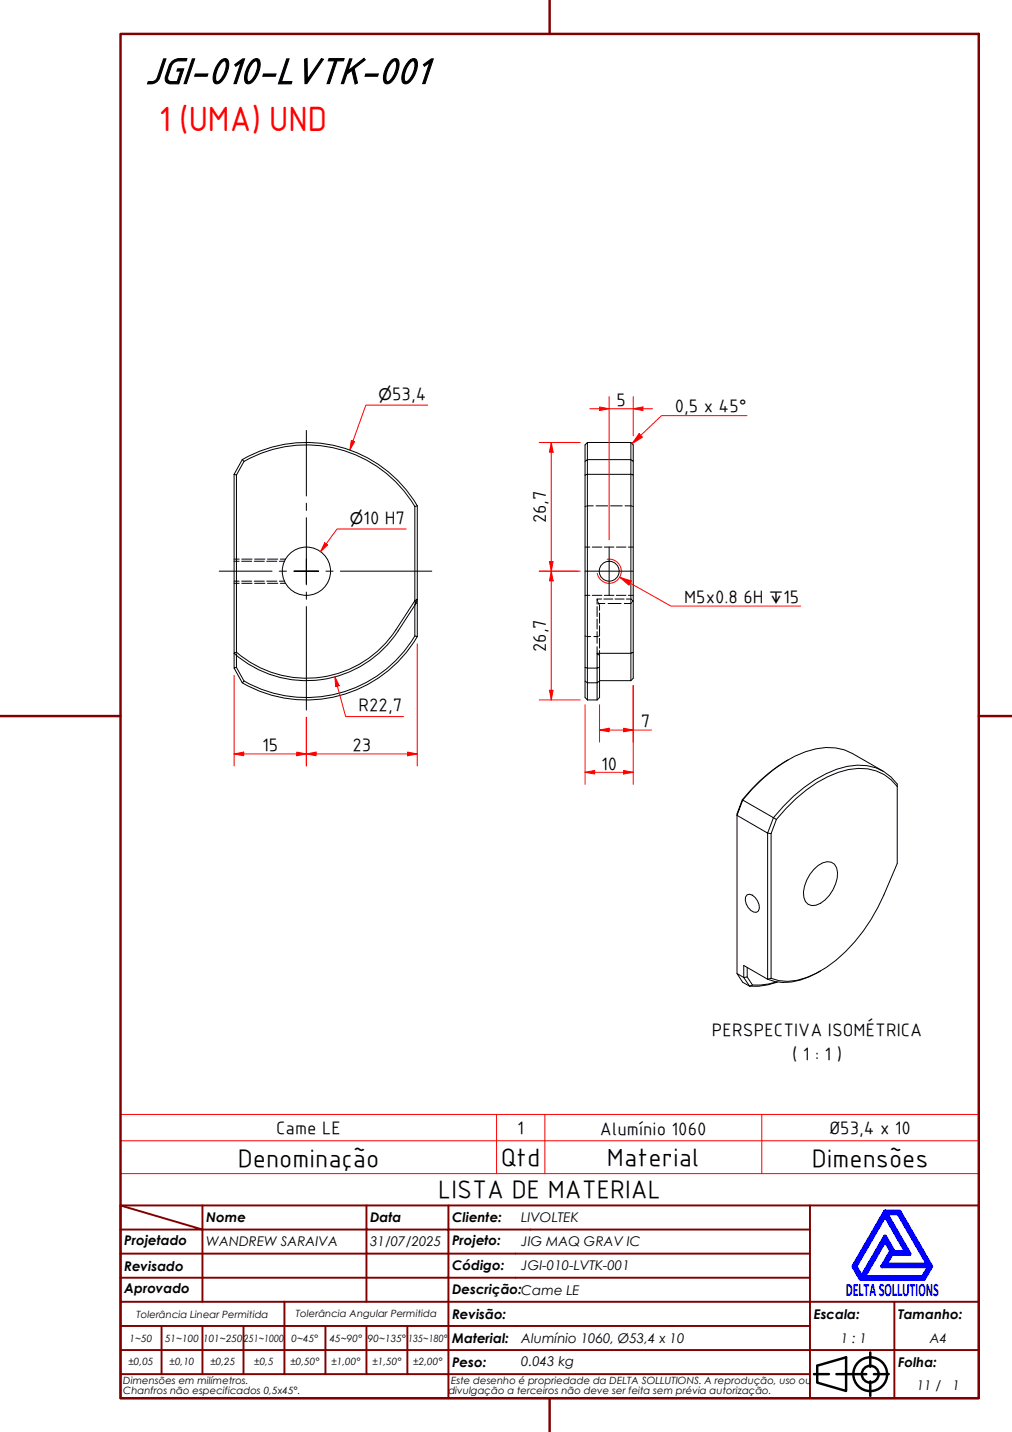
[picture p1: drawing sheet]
<svg xmlns="http://www.w3.org/2000/svg" width="210mm" height="297mm" viewBox="0 0 210 297" stroke-linecap="round" stroke-linejoin="round" font-family="sans-serif">
<!-- layer: Hidden (ABNT) -->
<g fill="none" stroke="#000" stroke-width=".21">
<path d="M48.6 116.4h1M48.6 116h1M50.1 116.4h2.1M50.1 116h2.2M52.7 116.4h2.1M52.8 116h2.1M55.3 116.4h2.1M55.5 116h2.1M58 116.4h1M58.1 116h1.1M121.3 113.5h1M121.5 105l-.2 .1"/>
<path d="M122.9 113.5h1.9M123 104.9l-1.3 .1M123.6 104.9h2.4M125.3 113.5h2M126.6 104.9h2.5M127.8 113.5h2M129.6 104.9l1.4 .1M130.3 113.5h1M131.2 105l.1 .1M48.6 120.6h1M48.6 121h1M49 135.3v.2"/>
<path d="M49 135.7v.3M50.1 120.6h2.1M50.1 121h2.2M52.7 120.6h2.1M52.8 121h2.1M55.3 120.6h2.1M55.5 121h2.1M58 120.6h1M58.1 121h1.1M86 124.6v.3M86 125.2v.3M121.3 131.9l.2 .1"/>
<path d="M121.3 123.5h1M121.7 132h.8M122.9 123.5h1.9M123.8 131v1h-.6M123.8 125.8v2.1M123.8 128.4v2.1M123.8 134.1v1.4M123.8 124.3l.1 .3M124 132h-.2v1.4M124 124.9l.1 .3M124.1 125.2h1.4M124.1 125.2l.1 .1"/>
<path d="M124.3 125.4l.1 1.2M124.4 129.8v2.1l-.2 .1M124.4 127.1v2.2M124.4 132.4v2M124.4 134.9v1.1M124.8 124.3h-1v1M125.2 124.3h1.9M125.3 123.5h2M126.1 125.2h2.7M127.6 124.3h1.9M127.8 123.5h2M129.9 124.3h1l.1 .1"/>
<path d="M130.3 123.5h1M131 125l-.1 .2h-1.4M131.2 124.5l.1 .1-.1 .2"/>
</g>
<!-- layer: Visible (ABNT) -->
<g fill="none" stroke="#000" stroke-width=".21">
<path d="M48.6 98.4v37.1l.4-.2M49 98.5v36.8M50.2 95.3a26.7 26.7 0 0 1 36.4 9.6M50.2 95.3l-1.6 3.1M50.2 95.3l.4 .4M50.6 95.7l-1.6 2.8-.4-.1M50.6 95.7a26.2 26.2 0 0 1 35.4 9.4M121.3 98.5v39.9l.5 .2v3h2v3.6M121.3 98.5l.5-.1v40.2h2v3l.6-.3v3.4l-.6 .5M121.8 91.8v3.5h9.1v3.1h-9.1v-3.1l-.5 .4v2.8M130.9 91.8l.4 .5v3.4l-.4-.4zM130.9 91.8h-9.1l-.5 .5v3.4"/>
<path d="M131.3 95.7v2.8l-.4-.1v37.1l.4-.2v5.4l-.4 .5M131.3 98.5v36.8M86 105.1l.6-.2v27.1l-.6-.1M86 105.1v19.5l-3.8 6a22.2 22.2 0 0 1-33.1 4.7M48.6 135.5v3.1l.4-.2v-2.4M48.6 138.6l1.6 3 .4-.3M49 138.4l1.6 2.9M86 124.6l.6-.3-.3 .9zM86 125.5v6.4M86 131.9a26.2 26.2 0 0 1-35.4 9.4M86.3 125.2a46.3 46.3 0 0 1-6.3 9 22.7 22.7 0 0 1-31.4 1.3M86.6 132.1a26.7 26.7 0 0 1-36.4 9.5"/>
<path d="M121.3 138.4v2.9l.5 .3v3.6M123.8 135.5l.6 .5v2.4l-.6 .2zM123.8 135.5h7.1v5.7M124.4 138.4v2.9M121.3 141.3v3.4l.5 .5M121.8 145.2h2M124.4 141.2h6.5M163.5 157.6a33.7 33.7 0 0 0-9.5 8.3M183.2 160l-6.4-3.7a11.3 11.3 0 0 0-9.8-.4 31.1 31.1 0 0 0-12.9 10.1l6.3 3.6-1.2 3.2-6.3-3.7 1.1-3.2-1.1 2.9v33.1l1.2 1.9 1.4 .8h1.8l2-.3 2-.6M159.9 172.9v30M162.5 167.3a26.3 26.3 0 0 1 13.2-8.3 9.7 9.7 0 0 1 10.4 3.6v16.5a52.5 52.5 0 0 1-8.8 16.3 22.9 22.9 0 0 1-12 8l-1.9 .2-1.8-.2-1.7-.5-.7 .2v-30.3l.7 .1 1.1-2.9-.6-.4zM186.1 163.1a9.7 9.7 0 0 0-10.1-3.5 25.4 25.4 0 0 0-13 8.1l-2 2.3"/>
<path d="M155 185.6a1.79 1.79 0 0 1 2.1 1.3 1.58 1.58 0 0 1-.2 2.3 2.69 2.69 0 0 1-2.3-3.1zM168.8 180.4a3.7 3.7 0 0 1 3.6-1.6 2.73 2.73 0 0 1 1.3 3.3 7.3 7.3 0 0 1-4.5 5.7 1.91 1.91 0 0 1-2.5-1.7 7.1 7.1 0 0 1 2.1-5.7zM152.9 201.9l1.4 .9 1.2 1.8 .6-.3M155 200.7v2l-.7 .1v-2.5l4.9 2.8a10.5 10.5 0 0 0 8.7-.5l2.3-1.2M155 202.7l1.1 1.6M161.1 203.7l-1.7 .4-3.3 .2"/>
<circle cx="63.6" cy="118.5" r="5"/>
<circle cx="126.4" cy="118.5" r="2.06"/>
</g>
<!-- layer: Visible Narrow (ABNT) -->
<path d="M125.9 116a2.51 2.51 0 0 1 2.9 2.1 2.51 2.51 0 0 1-2 2.9 2.51 2.51 0 0 1-2.9-2.1" fill="none" stroke="#f00" stroke-width=".21"/>
<path d="M25 236.6h178v-5.4h-178v12.2M103 231.2v12.2M113 231.2v12.2M158 231.2v12.2M203 236.6v6.8h-178M25 243.4v6.6h178v-6.6" fill="none" stroke="#f00" stroke-width=".21"/>
<!-- layer: Borda A3/A4 (ABNT) -->
<path d="M25 7h178v283h-178zM114 0v7M0 148.5h25M203 148.5h7M114 290v7" fill="none" stroke="#800000" stroke-width=".51"/>
<path d="M183.6 257.3l1.2 2.2-1.8 3.2h9.7l-1.3 2.2h-12.2zM183.6 252.1l4.4 7.6h-2.6l-1.8-3.2-4.9 8.4-1.3-2.2zM183.6 251.3h3l6.5 11.4-1.5 2.6h-13.1l-1.5-2.6zM183.8 251.7h2.5l6.2 10.6h-8.8l1.3-2.2h3.7zM185 259.7h.2l-.1 .2z" fill="none" stroke="#00f" stroke-width=".8"/>
<!-- layer: 0 -->
<path d="M178.5 265.3h13.1" fill="none" stroke="#000" stroke-width=".21"/>
<g fill="none" stroke="#800000" stroke-width=".4">
<path d="M25 250l17 5h-17M25 250h178v40h-178zM42 255h34v5h17M42 255v15M42 250v5M76 250v5h17v5M93 250v5h75M168 250v20h-143M25 260h51v10M25 275h17M33.5 275v10M50.5 275h-8.5v10"/>
<path d="M59 270v15h-8.5M67.5 275v10h-8.5M76 275v10h8.5M84.5 275v10M93 275h-42.5v10M93 260v5h-68M93 275v10h75M93 260h75M93 275h75M168 265h-75v10M185.5 270v10h17.5M203 270h-35v10h17.5v10"/>
<path d="M25 285h25.5M25 280h143v10M67.5 285h8.5M84.5 285h8.5v5"/>
</g>
<g fill="none" stroke="#000" stroke-width=".51">
<path d="M168.8 285h3.1M169.5 283.3l6-1.8v7l-6-1.7zM173.5 285h6.2M180.5 280.5v3M180.5 286.5v3M181.3 285h3"/>
<circle cx="180.5" cy="285" r="3.5"/>
<circle cx="180.5" cy="285" r="1.75"/>
</g>
<!-- layer: Marca de centro (ISO) -->
<path d="M63.5 89.3v13.6M45.5 118.5h10.9M57.9 118.5h1.5M60.9 118.5h2.6h-2.5M63.5 107.4v11.1v-2.5M63.5 104.4v1.5M66 118.5h-2.5h2.6M67.6 118.5h1.5M70.6 118.5h19M63.5 121v-2.5v2.8M63.5 122.8v1.5M63.5 125.8v21.5" fill="none" stroke="#000" stroke-width=".21"/>
<path d="M73.2 91.5l-.6 1.9" fill="none" stroke="#f00" stroke-width=".21"/>
<path d="M72.9 91.3l.7 .3-1 1.8z" fill="#f00"/>
<path d="M72.9 91.3l.7 .3-1 1.8zM88.7 84h-12.8l-2.7 7.5M69.5 140.4l.5 1.9" fill="none" stroke="#f00" stroke-width=".21"/>
<path d="M69.5 140.4l.9 1.8-.8 .2z" fill="#f00"/>
<path d="M69.5 140.4l.9 1.8-.8 .2zM70 142.3l1.7 6.3h12M84.5 156.4h2.1" fill="none" stroke="#f00" stroke-width=".21"/>
<path d="M84.5 156l2.1 .4-2.1 .4z" fill="#f00"/>
<path d="M63.5 156.4h2.1M84.5 156l2.1 .4-2.1 .4z" fill="none" stroke="#f00" stroke-width=".21"/>
<path d="M63.5 156.4l2.1-.4v.8z" fill="#f00"/>
<path d="M86.6 133.5v25.4M61.6 156.4h1.9M63.5 156.4l2.1-.4v.8zM63.5 148.8v10.1M65.6 156.4h18.9" fill="none" stroke="#f00" stroke-width=".21"/>
<path d="M61.6 156l1.9 .4-1.9 .4z" fill="#f00"/>
<path d="M48.6 156.4h1.9M61.6 156l1.9 .4-1.9 .4z" fill="none" stroke="#f00" stroke-width=".21"/>
<path d="M48.6 156.4l1.9-.4v.8z" fill="#f00"/>
<path d="M48.6 156.4l1.9-.4v.8zM48.6 140.1v18.8M50.5 156.4h11.1M63.5 148.8v10.1" fill="none" stroke="#f00" stroke-width=".21"/>
<!-- layer: Marca de centro (ISO) -->
<path d="M121.3 118.5h10M126.3 113.5v10" fill="none" stroke="#000" stroke-width=".21"/>
<path d="M128.5 119.7l2.2 1.3" fill="none" stroke="#f00" stroke-width=".21"/>
<path d="M128.5 119.7l2.4 .8-.4 .9z" fill="#f00"/>
<path d="M128.5 119.7l2.4 .8-.4 .9zM130.7 121l8.4 4.7h27" fill="none" stroke="#f00" stroke-width=".21"/>
<path d="M131.3 84.8h2" fill="none" stroke="#f00" stroke-width=".21"/>
<path d="M131.3 84.8l2-.4v.8z" fill="#f00"/>
<path d="M124.4 84.8h1.9M131.3 84.8l2-.4v.8z" fill="none" stroke="#f00" stroke-width=".21"/>
<path d="M124.4 84.4l1.9 .4-1.9 .4z" fill="#f00"/>
<path d="M122.3 84.8h2.1M124.4 84.4l1.9 .4-1.9 .4zM126.3 84.8h5M126.3 82.3v29.7M131.3 82.3v8.1M133.3 84.8h2M129.3 151.4h2" fill="none" stroke="#f00" stroke-width=".21"/>
<path d="M129.3 151.1l2 .3-2 .4z" fill="#f00"/>
<path d="M124.4 151.4h1.9M129.3 151.1l2 .3-2 .4z" fill="none" stroke="#f00" stroke-width=".21"/>
<path d="M124.4 151.4l1.9-.3v.7z" fill="#f00"/>
<path d="M124.4 151.4l1.9-.3v.7zM124.4 146.2v7.7M126.3 151.4h3M131.3 151.4h3.8M131.3 142.2v11.7M129.3 160.2h2" fill="none" stroke="#f00" stroke-width=".21"/>
<path d="M129.3 159.8l2 .4-2 .4z" fill="#f00"/>
<path d="M129.3 159.8l2 .4-2 .4zM121.3 160.2h2" fill="none" stroke="#f00" stroke-width=".21"/>
<path d="M121.3 160.2l2-.4v.8z" fill="#f00"/>
<path d="M114.3 143.2v2M121.3 146.2v16.5M131.3 142.2v20.5M121.3 160.2l2-.4v.8zM123.3 160.2h6" fill="none" stroke="#f00" stroke-width=".21"/>
<path d="M114 143.2h.7l-.4 2z" fill="#f00"/>
<path d="M114.3 118.5v2M114 143.2h.7l-.4 2z" fill="none" stroke="#f00" stroke-width=".21"/>
<path d="M114.3 118.5l.4 2h-.7z" fill="#f00"/>
<path d="M114.3 91.8v2M111.8 118.5h8.6M114.3 118.5l.4 2h-.7zM114.3 120.5v22.7M111.8 145.2h8.6" fill="none" stroke="#f00" stroke-width=".21"/>
<path d="M114.3 91.8l.4 2h-.7z" fill="#f00"/>
<path d="M114.3 91.8l.4 2h-.7zM114.3 116.5v2" fill="none" stroke="#f00" stroke-width=".21"/>
<path d="M114 116.5h.7l-.4 2z" fill="#f00"/>
<path d="M111.8 91.8h8.6M114.3 93.8v22.7M67.6 112.8l-1.1 1.6M111.8 118.5h8M114 116.5h.7l-.4 2z" fill="none" stroke="#f00" stroke-width=".21"/>
<path d="M67.4 112.6l.6 .4-1.5 1.4z" fill="#f00"/>
<path d="M67.4 112.6l.6 .4-1.5 1.4zM84.3 109.7h-14.4l-2.3 3.1" fill="none" stroke="#f00" stroke-width=".21"/>
<path d="M132.9 90.3l-1.8 1.7" fill="none" stroke="#f00" stroke-width=".21"/>
<path d="M132.6 89.9l.6 .8-2.1 1.3z" fill="#f00"/>
<path d="M132.6 89.9l.6 .8-2.1 1.3zM154.9 86.2h-17.7l-4.3 4.1" fill="none" stroke="#f00" stroke-width=".21"/>
<text font-size="27.6" fill="#fff" x="192.9" y="291" transform="rotate(-33 192.9 291)">.</text>
<text font-size="8.1" x="30" y="17.3">JGI-010-LVTK-001</text>
<text font-size="7" fill="#f00" x="32.9" y="27.2">1 (UMA) UND</text>
<g font-size="5.4">
<text x="49.3" y="242">Denominação</text>
<text x="103.9" y="241.8">Qtd</text>
<text x="125.9" y="241.8">Material</text>
<text x="168.4" y="242">Dimensões</text>
<text x="90.9" y="248.5">LISTA DE MATERIAL</text>
</g>
<g font-size="3.9">
<text x="81.3" y="82.9">53,4</text>
<text x="127.9" y="84.2">5</text>
<text x="140" y="85.4">0,5 x 45°</text>
<text x="75.4" y="108.6">10 H7</text>
<text x="113.2" y="108.6" transform="rotate(-90 113.2 108.6)">26,7</text>
<text x="141.9" y="125.1">M5x0.8</text>
<text x="154.2" y="125.1">6H</text>
<text x="162.5" y="125.1">15</text>
<text x="113.2" y="135.3" transform="rotate(-90 113.2 135.3)">26,7</text>
<text x="74.3" y="147.5">R22,7</text>
<text x="54.4" y="155.8">15</text>
<text x="73.1" y="155.8">23</text>
<text x="132.9" y="150.9">7</text>
<text x="124.7" y="159.6">10</text>
<text x="147.7" y="214.8">PERSPECTIVA ISOMÉTRICA</text>
<text x="164.3" y="219.8">( 1 : 1 )</text>
<text x="57.3" y="235.2">Came LE</text>
<text x="107.3" y="235.2">1</text>
<text x="124.4" y="235.3">Alumínio 1060</text>
<text x="172" y="235.2">Ø53,4 x 10</text>
</g>
<text font-size="3.9" fill="#00f" x="175.4" y="268.8">DELTASOLLUTIONS</text>
<g font-size="3.3">
<text x="78.5" y="82.9">⌀</text>
<text x="72.5" y="108.6">⌀</text>
<text x="159.5" y="125.1">↧</text>
</g>
<g font-size="2.8">
<text x="42.8" y="253.5">Nome</text>
<text x="76.8" y="253.5">Data</text>
<text x="93.8" y="253.6">Cliente:</text>
<text x="108.1" y="253.5">LIVOLTEK</text>
<text x="25.8" y="263.6">Revisado</text>
<text x="25.8" y="258.3">Projetado</text>
<text x="42.8" y="258.5">WANDREW SARAIVA</text>
<text x="76.8" y="258.4">31/07/2025</text>
<text x="93.8" y="263.4">Código:</text>
<text x="93.8" y="258.3">Projeto:</text>
<text x="108.1" y="263.5">JGI-010-LVTK-001</text>
<text x="108.1" y="258.5">JIG MAQ GRAV IC</text>
<text x="25.8" y="268.3">Aprovado</text>
<text x="93.8" y="268.3">Descrição:Came LE</text>
<text x="93.8" y="273.6">Revisão:</text>
<text x="168.8" y="273.5">Escala:</text>
<text x="186.3" y="273.5">Tamanho:</text>
<text x="93.8" y="278.6">Material:</text>
<text x="108.1" y="278.5">Alumínio 1060, Ø53,4 x 10</text>
<text x="174.4" y="278.5">1 : 1</text>
<text x="192.8" y="278.6">A4</text>
<text x="93.8" y="283.5">Peso:</text>
<text x="108.1" y="283.3">0.043 kg</text>
<text x="186.3" y="283.5">Folha:</text>
<text x="190.2" y="288.4">11 / 11</text>
</g>
<g font-size="2.1">
<text x="28.3" y="273.3">Tolerância Linear Permitida</text>
<text x="61.4" y="273.1">Tolerância Angular Permitida</text>
<text x="26.9" y="278.3">1~50</text>
<text x="34.2" y="278.3">51~100</text>
<text x="42.1" y="278.3">101~250</text>
<text x="50.5" y="278.3">251~1000</text>
<text x="60.5" y="278.3">0~45°</text>
<text x="68.4" y="278.3">45~90°</text>
<text x="76.3" y="278.3">90~135°</text>
<text x="84.7" y="278.3">135~180°</text>
<text x="25.6" y="287.1">Dimensões em milímetros.</text>
<text x="26.6" y="283.2">±0,05</text>
<text x="35.2" y="283.2">±0,10</text>
<text x="43.6" y="283.2">±0,25</text>
<text x="52.7" y="283.2">±0,5</text>
<text x="60.2" y="283.2">±0,50°</text>
<text x="68.7" y="283.2">±1,00°</text>
<text x="77.2" y="283.2">±1,50°</text>
<text x="85.7" y="283.2">±2,00°</text>
<text x="93.6" y="287.1">Este desenho é propriedade da DELTA SOLLUTIONS. A reprodução, uso ou</text>
<text x="25.6" y="289.2">Chanfros não especificados 0,5x45°.</text>
<text x="93" y="289.2">divulgação a terceiros não deve ser feita sem prévia autorização.</text>
</g>
</svg>
